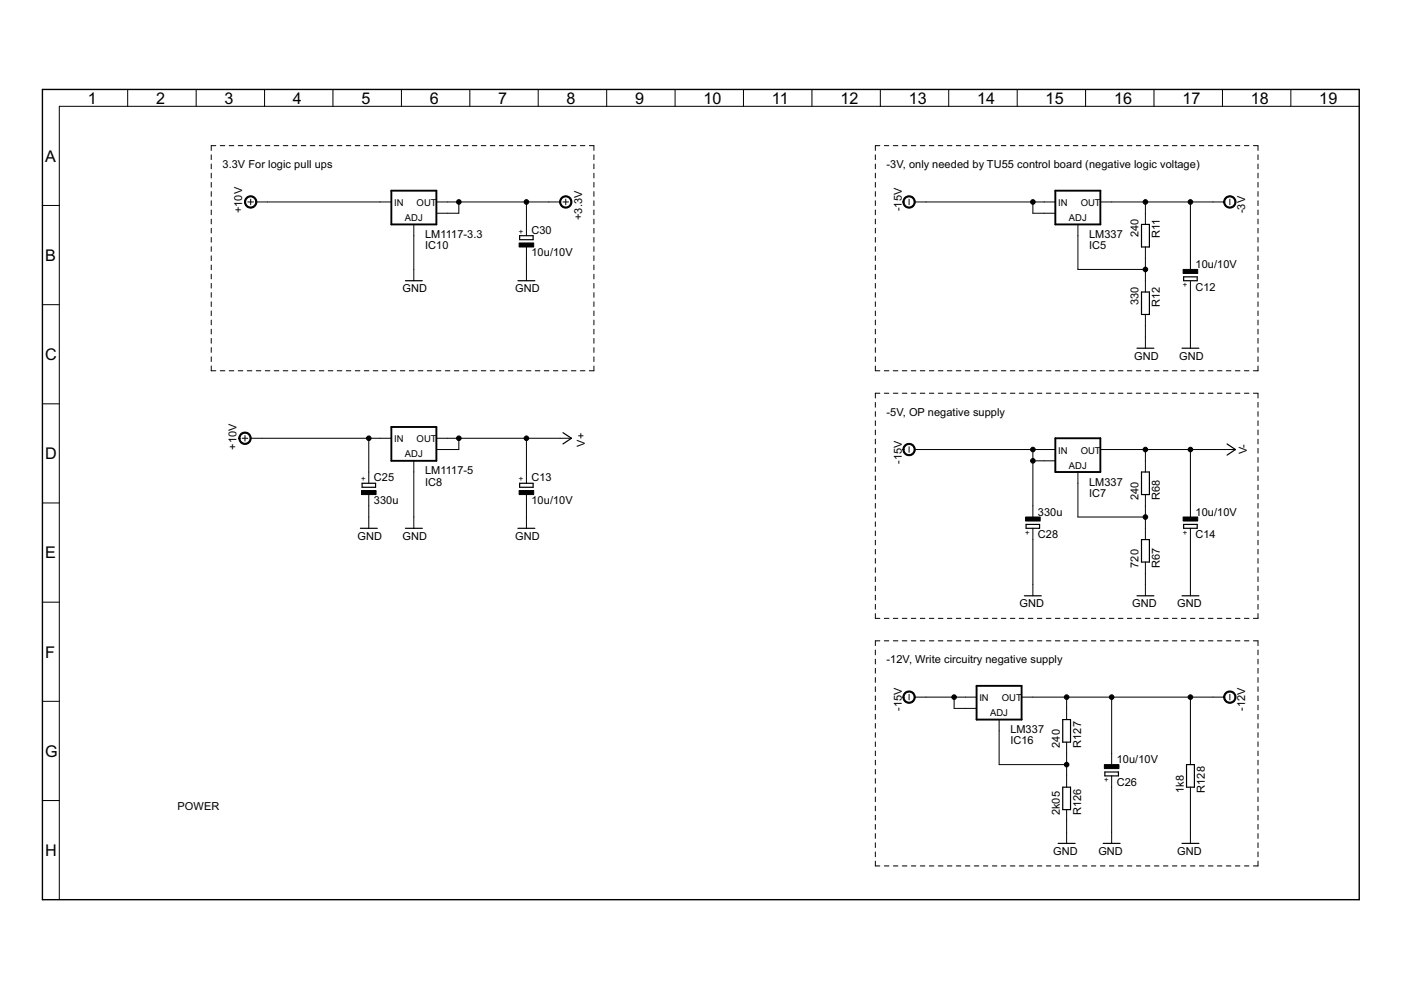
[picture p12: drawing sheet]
<svg xmlns="http://www.w3.org/2000/svg" width="297mm" height="210mm" viewBox="0 0 297 210" stroke-linecap="round" stroke-linejoin="round" font-family="sans-serif">
<g fill="#000" stroke="#000" stroke-width=".21">
<path d="M27.1 19v3.5zM41.6 19v3.5zM56.1 19v3.5zM70.6 19v3.5zM85.1 19v3.5zM99.6 19v3.5zM114.1 19v3.5zM128.6 19v3.5zM143.1 19v3.5zM157.6 19v3.5zM172.1 19v3.5zM186.6 19v3.5z"/>
<path d="M201.1 19v3.5zM215.7 19v3.5zM230.2 19v3.5zM244.7 19v3.5zM259.2 19v3.5zM273.7 19v3.5zM12.6 22.5v168.3zM44.8 30.9h1zM44.8 38.7v1zM44.8 36.7v1zM44.8 34.8v1zM44.8 32.8v1z"/>
<path d="M44.8 30.9v1zM46.7 30.9h1zM48.6 30.9h1zM50.5 30.9h1zM52.4 30.9h1zM54.3 30.9h1zM56.2 30.9h1zM58.1 30.9h1zM60 30.9h1zM62 30.9h.9zM63.9 30.9h1zM65.8 30.9h1z"/>
<path d="M67.7 30.9h1zM69.6 30.9h1zM71.5 30.9h1zM73.4 30.9h1zM75.3 30.9h1zM77.2 30.9h1zM79.1 30.9h1zM81 30.9h1zM83 30.9h.9zM84.9 30.9h.9zM86.8 30.9h1zM88.7 30.9h1z"/>
<path d="M90.6 30.9h1zM92.5 30.9h1zM94.4 30.9h1zM96.3 30.9h1zM98.2 30.9h1zM100.1 30.9h1zM102 30.9h1zM103.9 30.9h1zM105.9 30.9h.9zM107.8 30.9h.9zM109.7 30.9h1zM111.6 30.9h1z"/>
<path d="M113.5 30.9h1zM115.4 30.9h1zM117.3 30.9h1zM119.2 30.9h1zM121.1 30.9h1zM123 30.9h1zM124.9 30.9h1zM125.9 30.9v1zM125.9 32.8v1zM125.9 34.8v1zM125.9 36.7v1zM125.9 38.7v1z"/>
<path d="M185.6 30.9h.9zM185.6 38.7v1zM185.6 36.7v1zM185.6 34.8v1zM185.6 32.8v1zM185.6 30.9v1zM187.5 30.9h.9zM189.4 30.9h1zM191.3 30.9h1zM193.2 30.9h1zM195.1 30.9h1zM197 30.9h1z"/>
<path d="M198.9 30.9h1zM200.9 30.9h.9zM202.8 30.9h.9zM204.7 30.9h.9zM206.6 30.9h.9zM208.5 30.9h.9zM210.4 30.9h1zM212.3 30.9h1zM214.2 30.9h1zM216.1 30.9h1zM218 30.9h1zM219.9 30.9h1z"/>
<path d="M221.8 30.9h1zM223.8 30.9h.9zM225.7 30.9h.9zM227.6 30.9h.9zM229.5 30.9h.9zM231.4 30.9h.9zM233.3 30.9h1zM235.2 30.9h1zM237.1 30.9h1zM239 30.9h1zM240.9 30.9h1zM242.8 30.9h1z"/>
<path d="M244.8 30.9h.9zM246.7 30.9h.9zM248.6 30.9h.9zM250.5 30.9h.9zM252.4 30.9h.9zM254.3 30.9h.9zM256.2 30.9h1zM258.1 30.9h1zM260 30.9h1zM261.9 30.9h1zM263.8 30.9h1zM265.7 30.9h1z"/>
<path d="M266.7 30.9v1zM266.7 32.8v1zM266.7 34.8v1zM266.7 36.7v1zM266.7 38.7v1zM12.6 22.5h275.6zM9 43.6h3.6zM44.8 58.1v1zM44.8 56.2v1zM44.8 54.3v.9zM44.8 52.3v1zM44.8 50.4v1z"/>
<path d="M44.8 48.4v1zM44.8 46.5v1zM44.8 44.5v1zM44.8 42.6v1zM44.8 40.6v1zM53.1 42.2v1.2zM52.5 42.8h1.2zM54.3 42.8h2.4zM56.7 42.8h23.9zM80.6 42.8h2.4zM87.7 47.6v2.4zM87.7 57.1v2.4z"/>
<path d="M87.7 50v7.1zM92.5 42.8h2.4zM92.5 45.2h2.4zM94.9 42.8h2.4zM94.9 45.2h2.4zM97.3 42.8h14.3zM97.3 42.8v2.4zM111.6 52.4v2.4zM111.6 47.6v2.4zM111.6 57.1v2.4zM111.6 54.8v2.3zM111.6 42.8h4.8z"/>
<path d="M111.6 42.8v4.8zM116.4 42.8h2.4zM120 42.2v1.2zM119.4 42.8h1.1zM125.9 40.6v1zM125.9 42.6v1zM125.9 44.5v1zM125.9 46.5v1zM125.9 48.4v1zM125.9 50.4v1zM125.9 52.3v1zM125.9 54.3v.9z"/>
<path d="M125.9 56.2v1zM125.9 58.1v1zM185.6 58.1v1zM185.6 56.2v1zM185.6 54.3v.9zM185.6 52.3v1zM185.6 50.4v1zM185.6 48.4v1zM185.6 46.5v1zM185.6 44.5v1zM185.6 42.6v1zM185.6 40.6v1z"/>
<path d="M192.7 42.2v1.2zM193.9 42.8h2.4zM196.3 42.8h22.7zM219 42.8v2.4zM221.4 42.8h2.4zM221.4 45.2h2.4zM219 42.8h2.4zM219 45.2h2.4zM228.5 47.6v2.4zM228.5 50v7.1zM233.3 42.8h2.4zM235.7 42.8h7.1z"/>
<path d="M242.8 52.4v2.4zM242.8 45.2v2.4zM242.8 59.5v2.4zM242.8 54.8v2.3zM242.8 57.1v2.4zM228.5 57.1h14.3zM242.8 42.8v2.4zM242.8 42.8h9.6zM252.4 54.8v2.3zM252.4 42.8h4.8zM252.4 42.8v12zM257.2 42.8h2.3z"/>
<path d="M260.8 42.2v1.2zM266.7 40.6v1zM266.7 42.6v1zM266.7 44.5v1zM266.7 46.5v1zM266.7 48.4v1zM266.7 50.4v1zM266.7 52.3v1zM266.7 54.3v.9zM266.7 56.2v1zM266.7 58.1v1zM9 64.6h3.6z"/>
<path d="M44.8 77.6v1zM44.8 75.6v1.1zM44.8 73.7v1zM44.8 71.8v1zM44.8 69.8v1zM44.8 67.9v1zM44.8 65.9v1zM44.8 64v1zM44.8 62v1zM44.8 60.1v1zM44.8 78.6h1zM46.7 78.6h1z"/>
<path d="M48.6 78.6h1zM50.5 78.6h1zM52.4 78.6h1zM54.3 78.6h1zM56.2 78.6h1zM58.1 78.6h1zM60 78.6h1zM62 78.6h.9zM63.9 78.6h1zM65.8 78.6h1zM67.7 78.6h1zM69.6 78.6h1z"/>
<path d="M71.5 78.6h1zM73.4 78.6h1zM75.3 78.6h1zM77.2 78.6h1zM79.1 78.6h1zM81 78.6h1zM83 78.6h.9zM84.9 78.6h.9zM86.8 78.6h1zM88.7 78.6h1zM90.6 78.6h1zM92.5 78.6h1z"/>
<path d="M94.4 78.6h1zM96.3 78.6h1zM98.2 78.6h1zM100.1 78.6h1zM102 78.6h1zM103.9 78.6h1zM105.9 78.6h.9zM107.8 78.6h.9zM109.7 78.6h1zM111.6 78.6h1zM113.5 78.6h1zM115.4 78.6h1z"/>
<path d="M117.3 78.6h1zM119.2 78.6h1zM121.1 78.6h1zM123 78.6h1zM124.9 78.6h1zM125.9 60.1v1zM125.9 62v1zM125.9 64v1zM125.9 65.9v1zM125.9 67.9v1zM125.9 69.8v1zM125.9 71.8v1z"/>
<path d="M125.9 73.7v1zM125.9 75.6v1.1zM125.9 77.6v1zM185.6 77.6v1zM185.6 75.6v1.1zM185.6 73.7v1zM185.6 71.8v1zM185.6 69.8v1zM185.6 67.9v1zM185.6 65.9v1zM185.6 64v1zM185.6 62v1z"/>
<path d="M185.6 60.1v1zM185.6 78.6h.9zM187.5 78.6h1zM189.4 78.6h1zM191.3 78.6h1zM193.2 78.6h1zM195.1 78.6h1zM197 78.6h1zM198.9 78.6h1zM200.9 78.6h.9zM202.8 78.6h.9zM204.7 78.6h.9z"/>
<path d="M206.6 78.6h.9zM208.5 78.6h.9zM210.4 78.6h1zM212.3 78.6h1zM214.2 78.6h1zM216.1 78.6h1zM218 78.6h1zM219.9 78.6h1zM221.8 78.6h1zM223.8 78.6h.9zM225.7 78.6h.9zM227.6 78.6h.9z"/>
<path d="M229.5 78.6h.9zM231.4 78.6h.9zM233.3 78.6h1zM235.2 78.6h1zM237.1 78.6h1zM239 78.6h1zM240.9 78.6h1zM242.8 66.7v2.4zM242.8 71.5v2.3zM242.8 69.1v2.4zM242.8 78.6h1zM244.8 78.6h.9z"/>
<path d="M246.7 78.6h.9zM248.6 78.6h.9zM250.5 78.6h.9zM252.4 71.5v2.3zM252.4 59.5v2.4zM252.4 61.9v9.6zM252.4 78.6h.9zM254.3 78.6h1zM256.2 78.6h1zM258.1 78.6h1zM260 78.6h1zM261.9 78.6h1z"/>
<path d="M263.8 78.6h1zM266.7 60.1v1zM266.7 62v1zM266.7 64v1zM266.7 65.9v1zM266.7 67.9v1zM266.7 69.8v1zM266.7 71.8v1zM266.7 73.7v1zM266.7 75.6v1.1zM266.7 77.6v1zM265.7 78.6h1z"/>
<path d="M9 85.6h3.6zM51.9 92.3v1.2zM51.4 92.9h1.1zM53.1 92.9h2.4zM55.5 92.9h22.7zM78.2 92.9h2.4zM80.6 92.9h2.4zM92.5 92.9h2.4zM92.5 95.3h2.4zM94.9 92.9h2.4zM94.9 95.3h2.4zM97.3 92.9h14.3z"/>
<path d="M97.3 92.9v2.4zM111.6 92.9h7.2zM118.8 92.9h2.4zM185.6 83.4h.9zM185.6 99v1zM185.6 97v1zM185.6 95.1v1zM185.6 93.1v1zM185.6 91.2v1zM185.6 89.2v1zM185.6 87.3v1zM185.6 85.3v1z"/>
<path d="M185.6 83.4v1zM187.5 83.4h.9zM189.4 83.4h1zM191.3 83.4h1zM192.7 94.7v1.2zM193.2 83.4h1zM195.1 83.4h1zM193.9 95.3h2.4zM197 83.4h1zM198.9 83.4h1zM200.9 83.4h.9zM202.8 83.4h.9z"/>
<path d="M204.7 83.4h.9zM206.6 83.4h.9zM208.5 83.4h.9zM210.4 83.4h1zM212.3 83.4h1zM214.2 83.4h1zM216.1 83.4h1zM218 83.4h1zM219 95.3v2.4zM196.3 95.3h22.7zM219.9 83.4h1zM221.4 95.3h2.4z"/>
<path d="M221.4 97.7h2.4zM219 95.3h2.4zM219 97.7h2.4zM221.8 83.4h1zM223.8 83.4h.9zM225.7 83.4h.9zM227.6 83.4h.9zM229.5 83.4h.9zM231.4 83.4h.9zM233.3 83.4h1zM235.2 83.4h1zM233.3 95.3h2.4z"/>
<path d="M237.1 83.4h1zM239 83.4h1zM240.9 83.4h1zM242.8 83.4h1zM242.8 97.7v2.4zM235.7 95.3h7.1zM242.8 95.3h9.6zM242.8 95.3v2.4zM244.8 83.4h.9zM246.7 83.4h.9zM248.6 83.4h.9zM250.5 83.4h.9z"/>
<path d="M252.4 83.4h.9zM252.4 95.3h7.1zM254.3 83.4h.9zM256.2 83.4h1zM258.1 83.4h1zM259.5 95.3h2.4zM260 83.4h1zM261.9 83.4h1zM263.8 83.4h1zM265.7 83.4h1zM266.7 83.4v1zM266.7 85.3v1z"/>
<path d="M266.7 87.3v1zM266.7 89.2v1zM266.7 91.2v1zM266.7 93.1v1zM266.7 95.1v1zM266.7 97v1zM266.7 99v1zM9 106.6h3.6zM78.2 104.9v2.4zM78.2 100.1v2.4zM78.2 109.6v2.4zM78.2 107.3v2.3z"/>
<path d="M78.2 92.9v7.2zM87.7 97.7v2.4zM87.7 109.6v2.4zM87.7 100.1v9.5zM111.6 104.9v2.4zM111.6 100.1v2.4zM111.6 109.6v2.4zM111.6 107.3v2.3zM111.6 92.9v7.2zM185.6 118.4v1zM185.6 116.5v1zM185.6 114.5v1z"/>
<path d="M185.6 112.6v1zM185.6 110.6v1zM185.6 108.7v1zM185.6 106.7v1zM185.6 104.8v1zM185.6 102.8v1zM185.6 100.9v1zM219 107.3v2.3zM219 112v2.4zM219 97.7v9.6zM228.5 100.1v2.4zM228.5 102.5v7.1z"/>
<path d="M228.5 109.6h14.3zM242.8 112v2.4zM242.8 104.9v2.4zM242.8 109.6v2.4zM242.8 107.3v2.3zM252.4 107.3v2.3zM252.4 112v2.4zM252.4 114.4v9.6zM252.4 95.3v12zM266.7 100.9v1zM266.7 102.8v1zM266.7 104.8v1z"/>
<path d="M266.7 106.7v1zM266.7 108.7v1zM266.7 110.6v1zM266.7 112.6v1zM266.7 114.5v1zM266.7 116.5v1zM266.7 118.4v1zM9 127.7h3.6zM185.6 130.1v1zM185.6 128.1v1.1zM185.6 126.2v1zM185.6 124.2v1.1z"/>
<path d="M185.6 122.3v1zM185.6 120.4v1zM185.6 135.9h.9zM185.6 137.8v1zM185.6 135.9v1zM185.6 131.1h.9zM187.5 135.9h.9zM187.5 131.1h1zM189.4 135.9h1zM189.4 131.1h1zM191.3 135.9h1zM191.3 131.1h1z"/>
<path d="M193.2 135.9h1zM193.2 131.1h1zM195.1 135.9h1zM195.1 131.1h1zM197 135.9h1zM197 131.1h1zM198.9 135.9h1zM198.9 131.1h1zM200.9 135.9h.9zM200.9 131.1h.9zM202.8 135.9h.9zM202.8 131.1h.9z"/>
<path d="M204.7 135.9h.9zM204.7 131.1h.9zM206.6 135.9h.9zM206.6 131.1h.9zM208.5 135.9h.9zM208.5 131.1h.9zM210.4 135.9h1zM210.4 131.1h1zM212.3 135.9h1zM212.3 131.1h1zM214.2 135.9h1zM214.2 131.1h1z"/>
<path d="M216.1 135.9h1zM216.1 131.1h1zM218 135.9h1zM218 131.1h1zM219 124v2.3zM219 114.4v9.6zM219.9 135.9h1zM219.9 131.1h1zM221.8 135.9h1zM221.8 131.1h1zM223.8 135.9h.9zM223.8 131.1h.9z"/>
<path d="M225.7 135.9h.9zM225.7 131.1h.9zM227.6 135.9h.9zM227.6 131.1h.9zM229.5 135.9h.9zM229.5 131.1h.9zM231.4 135.9h.9zM231.4 131.1h.9zM233.3 135.9h1zM233.3 131.1h1zM235.2 135.9h1zM235.2 131.1h1z"/>
<path d="M237.1 135.9h1zM237.1 131.1h1zM239 135.9h1zM239 131.1h1zM240.9 135.9h1zM240.9 131.1h1zM242.8 135.9h1zM242.8 119.2v2.4zM242.8 124v2.3zM242.8 121.6v2.4zM242.8 131.1h1zM244.8 135.9h.9z"/>
<path d="M244.8 131.1h.9zM246.7 135.9h.9zM246.7 131.1h.9zM248.6 135.9h.9zM248.6 131.1h.9zM250.5 135.9h.9zM250.5 131.1h.9zM252.4 135.9h.9zM252.4 124v2.3zM252.4 131.1h.9zM254.3 135.9h.9zM254.3 131.1h1z"/>
<path d="M256.2 135.9h1zM256.2 131.1h1zM258.1 135.9h1zM258.1 131.1h1zM260 135.9h1zM260 131.1h1zM261.9 135.9h1zM261.9 131.1h1zM263.8 135.9h1zM263.8 131.1h1zM265.7 135.9h1zM266.7 120.4v1z"/>
<path d="M266.7 122.3v1zM266.7 124.2v1.1zM266.7 126.2v1zM266.7 128.1v1.1zM266.7 130.1v1zM265.7 131.1h1zM266.7 135.9v1zM266.7 137.8v1zM266.7 139.8v1zM9 148.7h3.6zM185.6 157.3v1zM185.6 155.3v1z"/>
<path d="M185.6 153.4v1zM185.6 151.4v1.1zM185.6 149.5v1zM185.6 147.6v1zM185.6 145.6v1zM185.6 143.7v1zM185.6 141.7v1zM185.6 139.8v1zM192.7 147.2v1.2zM193.9 147.8h2.4zM202.3 147.8v2.4zM196.3 147.8h6z"/>
<path d="M204.7 147.8h2.4zM204.7 150.2h2.4zM202.3 147.8h2.4zM202.3 150.2h2.4zM211.8 152.6v2.4zM211.8 155v7.1zM216.6 147.8h2.4zM226.1 150.2v2.4zM226.1 157.4v2.3zM219 147.8h7.1zM226.1 147.8h9.6zM226.1 147.8v2.4z"/>
<path d="M235.7 159.7v2.4zM235.7 147.8h16.7zM235.7 147.8v11.9zM252.4 159.7v2.4zM252.4 147.8h4.8zM252.4 147.8v11.9zM257.2 147.8h2.3zM260.8 147.2v1.2zM266.7 141.7v1zM266.7 143.7v1zM266.7 145.6v1zM266.7 147.6v1z"/>
<path d="M266.7 149.5v1zM266.7 151.4v1.1zM266.7 153.4v1zM266.7 155.3v1zM266.7 157.3v1zM266.7 159.2v1zM9 169.7h3.6zM185.6 178.7v1zM185.6 176.7v1.1zM185.6 174.8v1zM185.6 172.8v1.1zM185.6 170.9v1z"/>
<path d="M185.6 169v1zM185.6 167v1zM185.6 165.1v1zM185.6 163.1v1zM185.6 161.2v1zM185.6 159.2v1zM211.8 162.1h14.3zM226.1 164.5v2.4zM226.1 171.7v2.4zM226.1 176.4v2.4zM226.1 174.1v2.3zM226.1 162.1v2.4z"/>
<path d="M226.1 159.7v2.4zM235.7 164.5v2.4zM235.7 176.4v2.4zM235.7 166.9v9.5zM252.4 166.9v2.4zM252.4 176.4v2.4zM252.4 169.3v7.1zM266.7 161.2v1zM266.7 163.1v1zM266.7 165.1v1zM266.7 167v1zM266.7 169v1z"/>
<path d="M266.7 170.9v1zM266.7 172.8v1.1zM266.7 174.8v1zM266.7 176.7v1.1zM266.7 178.7v1zM185.6 182.6v1zM185.6 180.6v1.1zM185.6 183.6h.9zM187.5 183.6h1zM189.4 183.6h1zM191.3 183.6h1zM193.2 183.6h1z"/>
<path d="M195.1 183.6h1zM197 183.6h1zM198.9 183.6h1zM200.9 183.6h.9zM202.8 183.6h.9zM204.7 183.6h.9zM206.6 183.6h.9zM208.5 183.6h.9zM210.4 183.6h1zM212.3 183.6h1zM214.2 183.6h1zM216.1 183.6h1z"/>
<path d="M218 183.6h1zM219.9 183.6h1zM221.8 183.6h1zM223.8 183.6h.9zM225.7 183.6h.9zM227.6 183.6h.9zM229.5 183.6h.9zM231.4 183.6h.9zM233.3 183.6h1zM235.2 183.6h1zM237.1 183.6h1zM239 183.6h1z"/>
<path d="M240.9 183.6h1zM242.8 183.6h1zM244.8 183.6h.9zM246.7 183.6h.9zM248.6 183.6h.9zM250.5 183.6h.9zM252.4 183.6h.9zM254.3 183.6h1zM256.2 183.6h1zM258.1 183.6h1zM260 183.6h1zM261.9 183.6h1z"/>
<path d="M263.8 183.6h1zM266.7 180.6v1.1zM266.7 182.6v1zM265.7 183.6h1z"/>
<path d="M52.2 41.9a1.31 1.31 0 0 1 2.1 .3 1.31 1.31 0 0 1-.8 1.9 1.31 1.31 0 0 1-1.7-1.3h.3a1.07 1.07 0 0 1 1.5-1 1.07 1.07 0 0 1 .3 1.8 1.07 1.07 0 0 1-1.8-.5v-.3h-.3z" fill-rule="evenodd"/>
<path d="M119 41.9a1.31 1.31 0 0 1 2.1 .3 1.31 1.31 0 0 1-.8 1.9 1.31 1.31 0 0 1-1.7-1.3h.3a1.07 1.07 0 0 1 1.6-.9 1.07 1.07 0 0 1 .1 1.8 1.07 1.07 0 0 1-1.7-.6v-.3h-.3z" fill-rule="evenodd"/>
<path d="M191.8 41.9a1.31 1.31 0 0 1 2.1 .3 1.31 1.31 0 0 1-.8 1.9 1.31 1.31 0 0 1-1.7-1.3h.3a1.07 1.07 0 0 1 1.5-1 1.07 1.07 0 0 1 .2 1.8 1.07 1.07 0 0 1-1.7-.5v-.3h-.3z" fill-rule="evenodd"/>
<path d="M259.8 41.9a1.31 1.31 0 0 1 2.1 .3 1.31 1.31 0 0 1-.8 1.9 1.31 1.31 0 0 1-1.7-1.3h.3a1.07 1.07 0 0 1 1.5-1 1.07 1.07 0 0 1 .3 1.8 1.07 1.07 0 0 1-1.8-.5v-.3h-.3z" fill-rule="evenodd"/>
<path d="M51 92a1.31 1.31 0 0 1 2.1 .3 1.31 1.31 0 0 1-.8 1.9 1.31 1.31 0 0 1-1.7-1.3h.3a1.07 1.07 0 0 1 1.6-.9 1.07 1.07 0 0 1 .1 1.8 1.07 1.07 0 0 1-1.7-.6v-.3h-.3z" fill-rule="evenodd"/>
<path d="M191.8 94.4a1.31 1.31 0 0 1 2.1 .2 1.31 1.31 0 0 1-.8 2 1.31 1.31 0 0 1-1.7-1.3h.3a1.07 1.07 0 0 1 1.5-1 1.07 1.07 0 0 1 .2 1.8 1.07 1.07 0 0 1-1.7-.5v-.3h-.3z" fill-rule="evenodd"/>
<path d="M191.8 146.9a1.31 1.31 0 0 1 2.1 .2 1.31 1.31 0 0 1-.8 2 1.31 1.31 0 0 1-1.7-1.3h.3a1.07 1.07 0 0 1 1.5-1 1.07 1.07 0 0 1 .2 1.8 1.07 1.07 0 0 1-1.7-.5v-.3h-.3z" fill-rule="evenodd"/>
<path d="M259.8 146.9a1.31 1.31 0 0 1 2.1 .2 1.31 1.31 0 0 1-.8 2 1.31 1.31 0 0 1-1.7-1.3h.3a1.07 1.07 0 0 1 1.5-1 1.07 1.07 0 0 1 .3 1.8 1.07 1.07 0 0 1-1.8-.5v-.3h-.3z" fill-rule="evenodd"/>
<circle cx="97.3" cy="42.8" r=".49"/>
<circle cx="111.6" cy="42.8" r=".49"/>
<circle cx="219" cy="42.8" r=".49"/>
<circle cx="242.8" cy="57.1" r=".49"/>
<circle cx="242.8" cy="42.8" r=".49"/>
<circle cx="252.4" cy="42.8" r=".49"/>
<circle cx="78.2" cy="92.9" r=".49"/>
<circle cx="97.3" cy="92.9" r=".49"/>
<circle cx="111.6" cy="92.9" r=".49"/>
<circle cx="219" cy="97.7" r=".49"/>
<circle cx="219" cy="95.3" r=".49"/>
<circle cx="242.8" cy="95.3" r=".49"/>
<circle cx="252.4" cy="95.3" r=".49"/>
<circle cx="242.8" cy="109.6" r=".49"/>
<circle cx="202.3" cy="147.8" r=".49"/>
<circle cx="226.1" cy="147.8" r=".49"/>
<circle cx="235.7" cy="147.8" r=".49"/>
<circle cx="252.4" cy="147.8" r=".49"/>
<circle cx="226.1" cy="162.1" r=".49"/>
</g>
<g fill="#000" stroke="#000" stroke-width=".25">
<path d="M86 59.5h3.5zM109.8 59.5h3.6zM110.2 50.8h2.8zM110.2 50v.8zM110.2 50h2.8zM113 50v.8zM242 47.6v4.8zM242 52.4h1.7zM242 47.6h1.7zM243.7 47.6v4.8zM251 58.7h2.8zM251 58.7v.8z"/>
<path d="M251 59.5h2.8zM253.8 58.7v.8zM241.1 73.8h3.5zM242 61.9v4.8zM242 66.7h1.7zM242 61.9h1.7zM243.7 61.9v4.8zM250.6 73.8h3.6zM119.4 94.1l1.8-1.2zM119.4 91.7l1.8 1.2zM260.2 94.1l1.7 1.2zM260.2 96.5l1.7-1.2z"/>
<path d="M76.4 112h3.6zM76.8 103.3h2.8zM76.8 102.5v.8zM76.8 102.5h2.8zM79.6 102.5v.8zM86 112h3.5zM109.8 112h3.6zM110.2 103.3h2.8zM110.2 102.5v.8zM110.2 102.5h2.8zM113 102.5v.8zM217.6 111.2h2.8z"/>
<path d="M217.6 111.2v.8zM217.6 112h2.8zM220.4 111.2v.8zM242 114.4v4.8zM242 114.4h1.7zM242 119.2h1.7zM242 100.1v4.8zM242 100.1h1.7zM242 104.9h1.7zM243.7 114.4v4.8zM243.7 100.1v4.8zM251 111.2h2.8z"/>
<path d="M251 111.2v.8zM251 112h2.8zM253.8 111.2v.8zM217.2 126.3h3.6zM241.1 126.3h3.5zM250.6 126.3h3.6zM225.3 152.6v4.8zM225.3 152.6h1.7zM225.3 157.4h1.7zM227 152.6v4.8zM225.3 166.9v4.8zM225.3 166.9h1.7z"/>
<path d="M225.3 171.7h1.7zM227 166.9v4.8zM224.3 178.8h3.6zM234.3 163.7h2.8zM234.3 163.7v.8zM234.3 164.5h2.8zM237.1 163.7v.8zM233.9 178.8h3.6zM251.6 162.1v4.8zM251.6 162.1h1.6zM251.6 166.9h1.6zM253.2 162.1v4.8z"/>
<path d="M250.6 178.8h3.6z"/>
</g>
<path d="M110.1 51.5h3.1v.9h-3.1zM250.8 57.1h3.1v.9h-3.1zM76.6 104h3.1v.9h-3.1zM110.1 104h3.1v.9h-3.1zM217.4 109.6h3.1v.9h-3.1zM250.8 109.6h3.1v.9h-3.1zM234.1 162.1h3.1v.9h-3.1z" fill="#000" stroke="#000" stroke-width=".21"/>
<g fill="#000" stroke="#000" stroke-width=".4">
<path d="M83 40.4h9.5zM83 40.4v7.2zM92.5 40.4v7.2zM83 47.6h9.5zM223.8 40.4h9.5zM223.8 40.4v7.2zM233.3 40.4v7.2zM223.8 47.6h9.5zM83 90.5h9.5zM83 90.5v7.2zM92.5 90.5v7.2zM83 97.7h9.5z"/>
<path d="M223.8 92.9h9.5zM233.3 92.9v7.2zM223.8 92.9v7.2zM223.8 100.1h9.5zM207.1 145.4h9.5zM207.1 145.4v7.2zM216.6 145.4v7.2zM207.1 152.6h9.5z"/>
</g>
<path d="M9 19v171.8zM9 19h279.2zM9 190.8h279.2zM288.2 19v171.8z" fill="#000" stroke="#000" stroke-width=".3"/>
<g font-size="3.8">
<text x="18.6" y="22">1</text>
<text x="33.1" y="22">2</text>
<text x="47.6" y="22">3</text>
<text x="62.1" y="22">4</text>
<text x="76.6" y="22">5</text>
<text x="91.1" y="22">6</text>
<text x="105.6" y="22">7</text>
<text x="120.1" y="22">8</text>
<text x="134.6" y="22">9</text>
<text x="149.2" y="22">10</text>
<text x="163.7" y="22">11</text>
<text x="178.2" y="22">12</text>
<text x="192.7" y="22">13</text>
<text x="207.2" y="22">14</text>
<text x="221.7" y="22">15</text>
<text x="236.2" y="22">16</text>
<text x="250.7" y="22">17</text>
<text x="265.2" y="22">18</text>
<text x="279.7" y="22">19</text>
<text x="9.6" y="34.3">A</text>
<text x="9.6" y="55.3">B</text>
<text x="9.6" y="76.3">C</text>
<text x="9.6" y="97.4">D</text>
<text x="9.6" y="118.4">E</text>
<text x="9.6" y="139.4">F</text>
<text x="9.6" y="160.4">G</text>
<text x="9.6" y="181.5">H</text>
</g>
<g font-size="2.6">
<text x="47.2" y="35.7">3.3V For logic pull ups</text>
<text x="188" y="35.7">-3V, only needed by TU55 control board (negative logic voltage)</text>
<text x="51.4" y="45.2" transform="rotate(-90 51.4 45.2)">+10V</text>
<text x="123.4" y="46.7" transform="rotate(-90 123.4 46.7)">+3.3V</text>
<text x="191.2" y="44.8" transform="rotate(-90 191.2 44.8)">-15V</text>
<text x="264" y="45.2" transform="rotate(-90 264 45.2)">-3V</text>
<text x="90.1" y="50.5">LM1117-3.3</text>
<text x="90.1" y="52.8">IC10</text>
<text x="112.7" y="49.5">C30</text>
<text x="230.9" y="50.5">LM337</text>
<text x="230.9" y="52.8">IC5</text>
<text x="241.4" y="50.3" transform="rotate(-90 241.4 50.3)">240</text>
<text x="245.9" y="50.5" transform="rotate(-90 245.9 50.5)">R11</text>
<text x="112.7" y="54.3">10u/10V</text>
<text x="253.5" y="56.9">10u/10V</text>
<text x="85.4" y="61.9">GND</text>
<text x="109.2" y="61.9">GND</text>
<text x="241.4" y="64.7" transform="rotate(-90 241.4 64.7)">330</text>
<text x="245.9" y="65" transform="rotate(-90 245.9 65)">R12</text>
<text x="253.5" y="61.6">C12</text>
<text x="240.5" y="76.2">GND</text>
<text x="250" y="76.2">GND</text>
<text x="188" y="88.2">-5V, OP negative supply</text>
<text x="50.2" y="95.3" transform="rotate(-90 50.2 95.3)">+10V</text>
<text x="124" y="94.7" transform="rotate(-90 124 94.7)">V+</text>
<text x="90.1" y="100.6">LM1117-5</text>
<text x="191.2" y="98.3" transform="rotate(-90 191.2 98.3)">-15V</text>
<text x="264.3" y="96.3" transform="rotate(-90 264.3 96.3)">V-</text>
<text x="79.3" y="106.8">330u</text>
<text x="79.3" y="102">C25</text>
<text x="90.1" y="102.9">IC8</text>
<text x="112.7" y="106.8">10u/10V</text>
<text x="112.7" y="102">C13</text>
<text x="230.9" y="102.9">LM337</text>
<text x="230.9" y="105.3">IC7</text>
<text x="241.4" y="106" transform="rotate(-90 241.4 106)">240</text>
<text x="245.9" y="106" transform="rotate(-90 245.9 106)">R68</text>
<text x="220.1" y="109.4">330u</text>
<text x="253.5" y="109.4">10u/10V</text>
<text x="75.8" y="114.4">GND</text>
<text x="85.4" y="114.4">GND</text>
<text x="109.2" y="114.4">GND</text>
<text x="220.1" y="114.1">C28</text>
<text x="253.5" y="114.1">C14</text>
<text x="241.4" y="120.4" transform="rotate(-90 241.4 120.4)">720</text>
<text x="245.9" y="120.4" transform="rotate(-90 245.9 120.4)">R67</text>
<text x="216.2" y="128.7">GND</text>
<text x="240" y="128.7">GND</text>
<text x="249.6" y="128.7">GND</text>
<text x="188" y="140.6">-12V, Write circuitry negative supply</text>
<text x="191.2" y="150.8" transform="rotate(-90 191.2 150.8)">-15V</text>
<text x="214.2" y="155.4">LM337</text>
<text x="264" y="150.8" transform="rotate(-90 264 150.8)">-12V</text>
<text x="214.2" y="157.8">IC16</text>
<text x="224.7" y="158.5" transform="rotate(-90 224.7 158.5)">240</text>
<text x="229.2" y="158.5" transform="rotate(-90 229.2 158.5)">R127</text>
<text x="236.8" y="161.9">10u/10V</text>
<text x="236.8" y="166.6">C26</text>
<text x="37.6" y="171.7">POWER</text>
<text x="224.7" y="172.9" transform="rotate(-90 224.7 172.9)">2k05</text>
<text x="229.2" y="172.9" transform="rotate(-90 229.2 172.9)">R126</text>
<text x="251" y="168.1" transform="rotate(-90 251 168.1)">1k8</text>
<text x="255.5" y="168.1" transform="rotate(-90 255.5 168.1)">R128</text>
<text x="223.3" y="181.2">GND</text>
<text x="232.9" y="181.2">GND</text>
<text x="249.6" y="181.2">GND</text>
</g>
<g font-size="2.2">
<text x="83.6" y="43.7">IN</text>
<text x="85.8" y="46.9">ADJ</text>
<text x="88.3" y="43.7">OUT</text>
<text x="224.4" y="43.7">IN</text>
<text x="226.6" y="46.9">ADJ</text>
<text x="229.1" y="43.7">OUT</text>
<text x="83.6" y="93.8">IN</text>
<text x="88.3" y="93.8">OUT</text>
<text x="85.8" y="97">ADJ</text>
<text x="224.4" y="96.2">IN</text>
<text x="226.6" y="99.4">ADJ</text>
<text x="229.1" y="96.2">OUT</text>
<text x="207.7" y="148.6">IN</text>
<text x="212.4" y="148.6">OUT</text>
<text x="209.9" y="151.9">ADJ</text>
</g>
<g font-size="1.9">
<text x="111.1" y="49.6" transform="rotate(-90 111.1 49.6)">+</text>
<text x="251.8" y="60.9" transform="rotate(-90 251.8 60.9)">+</text>
<text x="77.6" y="102.1" transform="rotate(-90 77.6 102.1)">+</text>
<text x="111.1" y="102.1" transform="rotate(-90 111.1 102.1)">+</text>
<text x="218.4" y="113.4" transform="rotate(-90 218.4 113.4)">+</text>
<text x="251.8" y="113.4" transform="rotate(-90 251.8 113.4)">+</text>
<text x="235.1" y="165.9" transform="rotate(-90 235.1 165.9)">+</text>
</g>
</svg>
